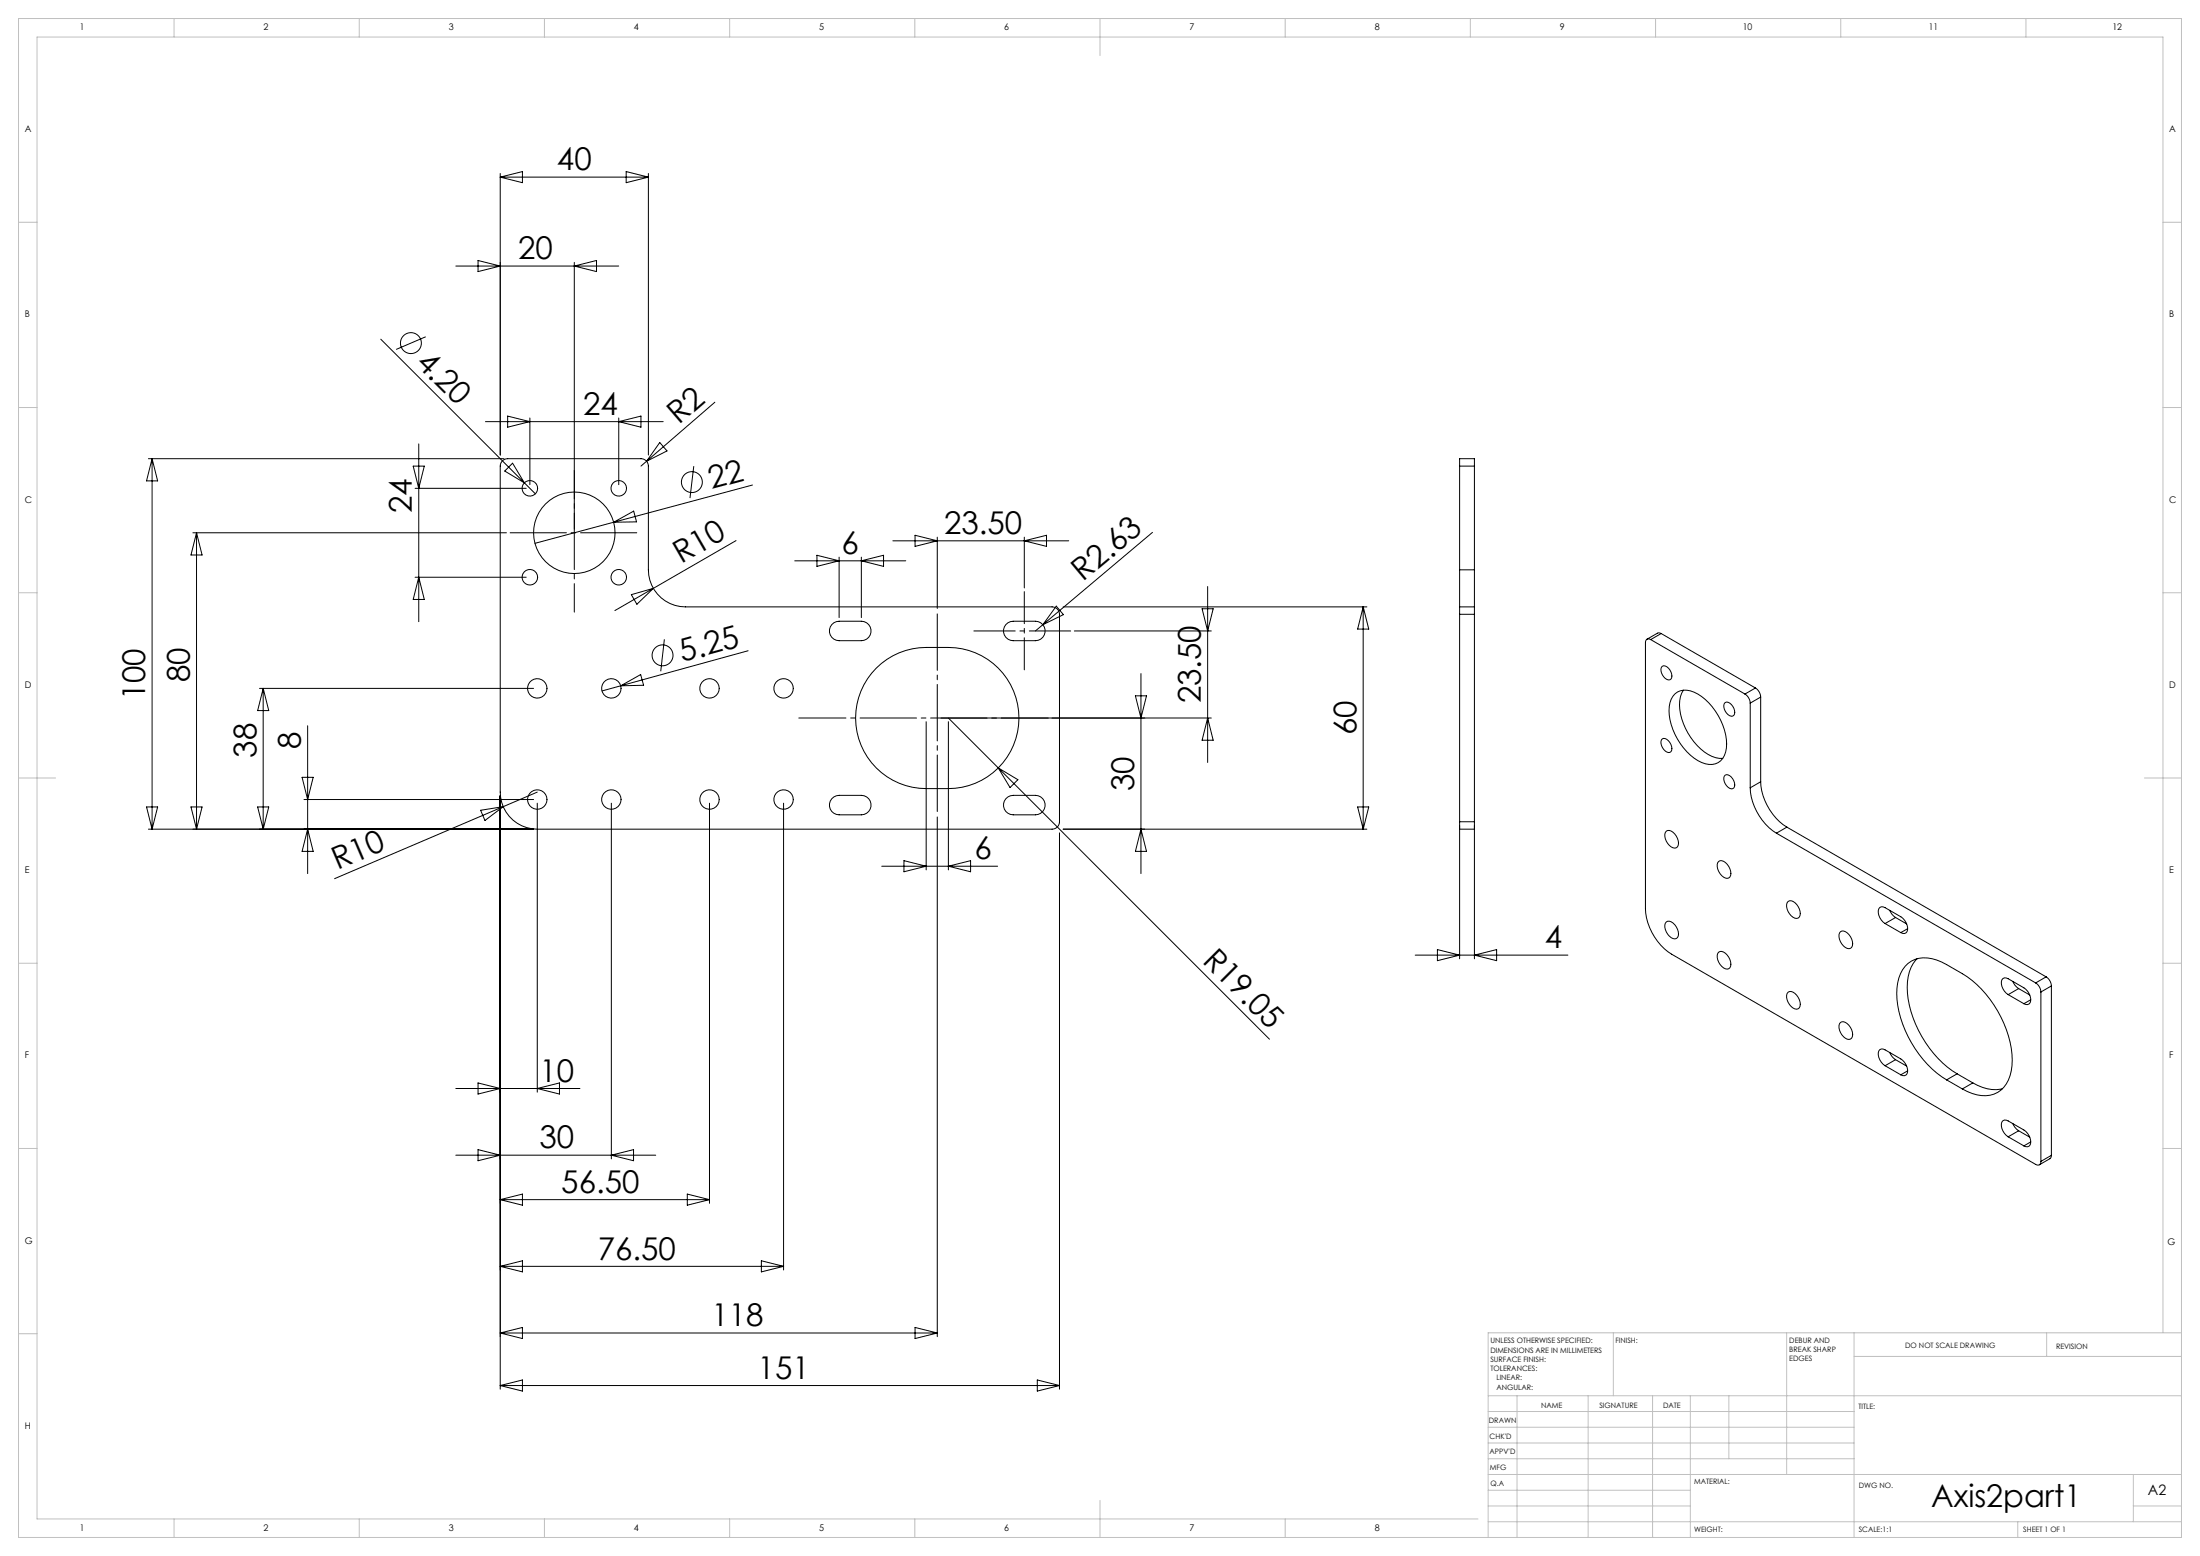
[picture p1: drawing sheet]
<svg xmlns="http://www.w3.org/2000/svg" width="594mm" height="420mm" viewBox="0 0 594 420" stroke-linecap="round" stroke-linejoin="round" font-family="sans-serif">
<g fill="none" stroke="#000" stroke-width=".27">
<path d="M135.1 46.8v76M135.1 47.8l6-1.5v3zM135.1 47.8h40M169.1 46.3l6 1.5-6 1.5zM175.1 46.8v76M123.1 71.8h44M129.1 70.3l6 1.5-6 1.5zM155.1 70.8v72M155.1 71.8l6-1.5v3zM102.8 91.6l41.7 41.7M114.9 90.9l-7.9 3.4M113.1 119.8v48"/>
<path d="M131.1 113.8h48M137.1 112.3l6 1.5-6 1.5zM143.1 112.8v18M167.1 112.8v18M167.1 113.8l6-1.5v3zM178.1 119.4l2 2.3-5.5 2.8zM193 108.6l-19.9 17.2M40.1 123.8h96M41.1 123.8v100M41.1 123.8l1.5 6h-3zM111.6 125.8h3l-1.5 6zM112.1 131.8h30"/>
<path d="M135.6 124.4l.7-.4 .8-.2h36a2 2 0 0 1 2 2v28a10 10 0 0 0 10 10h99a2 2 0 0 1 2 2v56a2 2 0 0 1-2 2h-139a10 10 0 0 1-10-10v-88l.1-.8zM136.3 127.1l2.1-2.1 3.2 5.3zM187.3 125.8l-1 8.6M203.2 130.9l-58.8 15.8M394.1 125.8v-2h4v2M394.1 125.8h4M394.1 125.8v28M398.1 125.8v28M52.1 143.8h84.6M53.1 143.8v80M53.1 143.8l1.5 6h-3zM112.1 155.8h30"/>
<path d="M113.1 155.8l1.5 6h-3zM165.7 141l5.4-3 .8 2.9zM176.4 158.8l-10.4 6M198.7 145.9l-22.3 12.9M214.6 151.4h30M220.6 149.9l6 1.5-6 1.5zM226.6 150.4v16.3M232.6 150.4v16.3M232.6 151.4l6-1.5v3zM241.1 146h47.5M247.1 144.5l6 1.5-6 1.5zM253.1 145v19.2"/>
<path d="M276.6 145v13.7M276.6 146l6-1.5v3zM311.2 143.7l-29.6 24.9M326.1 158.3v47.5M394.1 153.8v10M394.1 153.8h4M398.1 153.8v10M170.5 160.5l5.9-1.7-4.4 4.3zM179.4 172.6l-1 8.6M202 175.7l-39.5 10.8M224.6 168.6l.5-.5 1.5-.4h6a2.63 2.63 0 0 1 2.6 2.6 2.63 2.63 0 0 1-2.6 2.6h-6a2.63 2.63 0 0 1-2.4-1.5 2.63 2.63 0 0 1 .4-2.8zM271.6 168.6l1.2-.8 .8-.1h6a2.63 2.63 0 0 1 2.6 2.6 2.63 2.63 0 0 1-2.6 2.6h-6a2.63 2.63 0 0 1-2.4-1.5 2.63 2.63 0 0 1 .4-2.8z"/>
<path d="M281.6 168.6l-2 1.7M285.2 163.6l1.9 2.3-5.5 2.7zM287.1 163.8h82M290.1 170.3h37M324.6 164.3h3l-1.5 6zM368.1 163.8v60M368.1 163.8l1.5 6h-3zM394.1 163.8v2M394.1 163.8h4M394.1 165.8v56M394.1 165.8h4M398.1 163.8v2"/>
<path d="M398.1 165.8v56M445.7 172.6a.86 .86 0 0 0-1-.1 .86 .86 0 0 0-.4 1v71.8a15.6 15.6 0 0 0 7 12.3l98.3 56.7a.86 .86 0 0 0 1 .1 .86 .86 0 0 0 .4-.9M445.7 172.6l25.4 14.7M448.5 171l-1-.1-2.8 1.6M448.5 171l-2.8 1.6M448.5 171l25.5 14.7M448.8 179.8a2 2 0 0 1 2.4 1.6 1.61 1.61 0 0 1-.3 2.1 2.63 2.63 0 0 1-2.3-3.4zM70.1 185.8h74M71.1 185.8v38M71.1 185.8l1.5 6h-3zM83.1 195.9v39.9M167.6 185.1l5.4-3 .8 2.9z"/>
<path d="M236.6 180.3a19.1 19.1 0 0 1 13.5-5.5 28.9 28.9 0 0 1 13.3 1.4 19 19 0 0 1 11.3 21.3 19 19 0 0 1-18.6 15.4 28.9 28.9 0 0 1-13.3-1.5 19.1 19.1 0 0 1-6.2-31.1zM250.1 194.8v40M254.1 193.8h73M256.1 194.8v40M256.1 193.8l13.4 13.5M306.6 187.8h3l-1.5 6zM308.1 181.8v54M326.1 193.8l1.5 6h-3zM448.8 199.4a2 2 0 0 1 2.4 1.6 1.62 1.62 0 0 1-.3 2.1 2.63 2.63 0 0 1-2.3-3.4zM452.2 187.3a5 5 0 0 1 6.2 0 16.9 16.9 0 0 1 7.7 14.6 4.4 4.4 0 0 1-6.7 3.9 16.6 16.6 0 0 1-8.7-15.1 5.4 5.4 0 0 1 1.5-3.4zM454.5 186.3a8.9 8.9 0 0 0-.4 7.7 16.6 16.6 0 0 0 8.2 10.2l1.9 .5h.9M465.8 189.6a2 2 0 0 1 2.3 1.6 1.62 1.62 0 0 1-.3 2.1 2.63 2.63 0 0 1-2.2-3.4z"/>
<path d="M471.1 187.3a3.1 3.1 0 0 1 1.5 2.5M472.6 189.8v22.8M474 185.7a3.1 3.1 0 0 1 1.4 2.5M474 185.7l-2.9 1.6M475.4 188.2l-2.8 1.6M475.4 188.2v22.8M39.6 217.8h3l-1.5 6zM51.6 217.8h3l-1.5 6zM69.6 217.8h3l-1.5 6zM81.6 209.8h3l-1.5 6zM82.1 215.8h62M129.8 218.7l6.1-1-5 3.8z"/>
<path d="M135.1 214.8v160.2M135.9 217.7l-45.6 19.5M145.1 216.8v78M145.1 213.8l-9.2 3.9M165.1 216.8v96M191.6 216.8v108M211.6 216.8v126M224.6 215.6l.5-.5 1.5-.4h6a2.63 2.63 0 0 1 2.6 2.6 2.63 2.63 0 0 1-2.6 2.6h-6a2.62 2.62 0 0 1-2.4-1.5 2.62 2.62 0 0 1 .4-2.8zM269.5 207.3l73.3 73.2M269.5 207.3l5.3 3.2-2.1 2.1zM271.6 215.6l1.2-.8 .8-.1h6a2.63 2.63 0 0 1 2.6 2.6 2.63 2.63 0 0 1-2.6 2.6h-6a2.62 2.62 0 0 1-2.4-1.5 2.62 2.62 0 0 1 .4-2.8zM366.6 217.8h3l-1.5 6z"/>
<path d="M465.8 209.2a2 2 0 0 1 2.3 1.6 1.62 1.62 0 0 1-.3 2.1 2.63 2.63 0 0 1-2.2-3.4zM472.6 212.6a15.6 15.6 0 0 0 7 12.3M475.4 211a15.6 15.6 0 0 0 7.1 12.3M475.4 211l-2.8 1.6M40.1 223.8h104M83.1 223.8l1.5 6h-3zM238.1 233.8h31.3M244.1 232.3l6 1.5-6 1.5zM253.1 220.5v140.3M256.1 233.8l6-1.5v3zM286.1 224.8v150.2M287.1 223.8h82"/>
<path d="M308.1 223.8l1.5 6h-3zM394.1 221.8v2h4v-2M394.1 222.8v36M394.1 221.8h4M398.1 222.8v36M449.9 224.3a2.11 2.11 0 0 1 2.7 1.4 2.3 2.3 0 0 1 0 3.1 2.51 2.51 0 0 1-2.7-1.7 2.49 2.49 0 0 1 0-2.8zM464 232.5a2.11 2.11 0 0 1 2.8 1.4 2.3 2.3 0 0 1 0 3.1 2.51 2.51 0 0 1-2.8-1.8 2.49 2.49 0 0 1 0-2.7zM479.6 224.9l70 40.4M482.5 223.3l-2.9 1.6M482.5 223.3l70 40.4M382.1 257.8h41.2M388.1 256.3l6 1.5-6 1.5z"/>
<path d="M398.1 257.8l6-1.5v3zM449.9 248.8a2.11 2.11 0 0 1 2.7 1.4 2.3 2.3 0 0 1 0 3.1 2.51 2.51 0 0 1-2.7-1.7 2.49 2.49 0 0 1 0-2.8zM464 257a2.11 2.11 0 0 1 2.8 1.4 2.3 2.3 0 0 1 0 3.1 2.51 2.51 0 0 1-2.8-1.8 2.49 2.49 0 0 1 0-2.7zM482.8 243.3a2.11 2.11 0 0 1 2.7 1.4 2.3 2.3 0 0 1 0 3.1 2.51 2.51 0 0 1-2.7-1.8 2.49 2.49 0 0 1 0-2.7zM496.9 251.5a2.11 2.11 0 0 1 2.7 1.3 2.3 2.3 0 0 1 0 3.2 2.51 2.51 0 0 1-2.7-1.8 2.49 2.49 0 0 1 0-2.7zM509 249.3a3.7 3.7 0 0 1-1.7-4 1.11 1.11 0 0 1 1.7-.3l4.2 2.5a3.7 3.7 0 0 1 1.7 4 1.11 1.11 0 0 1-1.7 .2M509 249.3l4.2 2.4M510.2 245.7l.6 1 1 1M511.8 247.7l3 1.7M511.8 247.7l-2.8 1.6M515.1 250.7l-1.9 1M517.6 258.8a11.4 11.4 0 0 0-2.6 9.3 30.1 30.1 0 0 0 13.4 21.7"/>
<path d="M482.8 267.8a2.11 2.11 0 0 1 2.7 1.4 2.3 2.3 0 0 1 0 3.1 2.51 2.51 0 0 1-2.7-1.8 2.49 2.49 0 0 1 0-2.7zM496.9 276a2.11 2.11 0 0 1 2.7 1.3 2.3 2.3 0 0 1 0 3.2 2.51 2.51 0 0 1-2.7-1.8 2.49 2.49 0 0 1 0-2.7zM542.2 268.5a3.7 3.7 0 0 1-1.7-4 1.11 1.11 0 0 1 1.7-.3l4.2 2.4a3.7 3.7 0 0 1 1.7 4 1.11 1.11 0 0 1-1.7 .3M542.2 268.5l4.2 2.4M543.5 264.9l.5 1 1 .9M545 266.8l-2.8 1.7M545 266.8l3 1.8M548.3 269.9l-1.9 1M549.6 265.3a3.1 3.1 0 0 1 1.4 2.5M551 267.8v45.7M552.5 263.7a3.1 3.1 0 0 1 1.4 2.4M552.5 263.7l-2.9 1.6"/>
<path d="M553.9 266.1l-2.9 1.7M553.9 266.1v45.8M123.1 293.8h33.5M129.1 292.3l6 1.5-6 1.5zM145.1 293.8l6-1.5v3zM509 287.7a3.7 3.7 0 0 1-1.7-4 1.11 1.11 0 0 1 1.7-.3l4.2 2.4a3.7 3.7 0 0 1 1.7 4 1.11 1.11 0 0 1-1.7 .3M509 287.7l4.2 2.4M510.2 284.1l.6 1 1 .9M511.8 286l3 1.8M511.8 286l-2.8 1.7M515.1 289l-1.9 1.1M525.6 291.5a29.8 29.8 0 0 1-13.5-23.3 9.5 9.5 0 0 1 4-8.8 9.5 9.5 0 0 1 9.5 1 30.5 30.5 0 0 1 17.4 22.6 13 13 0 0 1-2 10.5 7.5 7.5 0 0 1-8.5 1.6l-2.7-1.2"/>
<path d="M525.6 291.5l4.2 2.4M528.4 289.8l-2.8 1.7M528.4 289.8l4.3 2.5M532.7 292.3a10.8 10.8 0 0 0 8 1.6M532.7 292.3l-2.9 1.6M123.1 311.8h54M129.1 310.3l6 1.5-6 1.5zM165.1 311.8l6-1.5v3zM542.2 306.9a3.7 3.7 0 0 1-1.7-4.1 1.11 1.11 0 0 1 1.7-.2l4.2 2.4a3.7 3.7 0 0 1 1.7 4 1.11 1.11 0 0 1-1.7 .3M542.2 306.9l4.2 2.4M543.5 303.3l.5 1 1 .9M545 305.2l-2.8 1.7"/>
<path d="M545 305.2l3 1.7M548.3 308.2l-1.9 1.1M553.9 311.9l-.4 .9-2.9 1.6M553.9 311.9l-2.9 1.6M135.1 323.8l6-1.5v3zM135.1 323.8h56.5M185.6 322.3l6 1.5-6 1.5zM135.1 359.8h118M135.1 359.8l6-1.5v3zM135.1 341.8l6-1.5v3zM135.1 341.8h76.5M205.6 340.3l6 1.5-6 1.5z"/>
<path d="M247.1 358.3l6 1.5-6 1.5zM135.1 374l6-1.5v3zM135.1 374h151M280.1 372.5l6 1.5-6 1.5z"/>
<circle cx="110.9" cy="92.6" r="2.82"/>
<circle cx="143.1" cy="131.8" r="2.1"/>
<circle cx="167.1" cy="131.8" r="2.1"/>
<circle cx="186.8" cy="130.1" r="2.82"/>
<circle cx="143.1" cy="155.8" r="2.1"/>
<circle cx="155.1" cy="143.8" r="11"/>
<circle cx="167.1" cy="155.8" r="2.1"/>
<circle cx="178.9" cy="176.9" r="2.82"/>
<circle cx="145.1" cy="185.8" r="2.62"/>
<circle cx="165.1" cy="185.8" r="2.62"/>
<circle cx="191.6" cy="185.8" r="2.62"/>
<circle cx="211.6" cy="185.8" r="2.62"/>
<circle cx="145.1" cy="215.8" r="2.62"/>
<circle cx="165.1" cy="215.8" r="2.62"/>
<circle cx="191.6" cy="215.8" r="2.62"/>
<circle cx="211.6" cy="215.8" r="2.62"/>
</g>
<path d="M155.1 165.2v-38.2" fill="none" stroke="#000" stroke-width=".27" stroke-dasharray="15.2 1.3 1.3 1.3" stroke-dashoffset="7.6"/>
<path d="M171.9 143.8h-34.2" fill="none" stroke="#000" stroke-width=".27" stroke-dasharray="15.2 1.3 1.3 1.3"/>
<path d="M215.7 193.8h67.4" fill="none" stroke="#000" stroke-width=".27" stroke-dasharray="15.2 1.3 1.3 1.3" stroke-dashoffset="2.5"/>
<path d="M253.1 165.2v54.3" fill="none" stroke="#000" stroke-width=".27" stroke-dasharray="15.2 1.3 1.3 1.3" stroke-dashoffset="-.5"/>
<path d="M276.6 180.8v-21.1" fill="none" stroke="#000" stroke-width=".27" stroke-dasharray="15.2 1.3 1.3 1.3" stroke-dashoffset="6.6"/>
<path d="M262.9 170.3h26.2" fill="none" stroke="#000" stroke-width=".27" stroke-dasharray="15.2 1.3 1.3 1.3" stroke-dashoffset="4.1"/>
<g fill="none" stroke="#c0c0c0" stroke-width=".27">
<path d="M5 5h584v410h-584zM47 5v5M97 5v5M147 5v5M197 5v5M247 5v5M297 5v10M347 5v5M397 5v5M447 5v5M497 5v5M547 5v5"/>
<path d="M5 60h5M584 60h5M5 110h5M584 110h5M5 160h5M584 160h5M5 210h10M579 210h10M5 260h5M584 260h5M5 310h5M584 310h5"/>
<path d="M5 360h5M435.6 359.7v17M482.4 359.7v38.3M500.6 359.7v55.3M552.6 359.7v6.4M584 359.7v-349.7h-574v400h389.1M589 359.7h-187.2v55.3M401.8 376.7h187.2M409.6 376.7v38.3M428.8 376.7v38.3M446.2 376.7v38.3M456.4 376.7v38.3"/>
<path d="M466.8 376.7v17M500.6 366.1h88.4M401.8 393.7h98.8M401.8 389.5h98.8M401.8 385.2h98.8M401.8 381h98.8M401.8 398h187.2M576 398v12.7M47 410v5M97 410v5M147 410v5M197 410v5"/>
<path d="M247 410v5M297 405v10M347 410v5M401.8 410.7h187.2M401.8 406.5h54.6M401.8 402.2h54.6M544.8 410.7v4.3M576 406.5h13"/>
</g>
<g font-size="8.5">
<text x="150.4" y="46">40</text>
<text x="139.9" y="70">20</text>
<text x="112" y="98.2" transform="rotate(45 112 98.2)">4.20</text>
<text x="157.4" y="112">24</text>
<text x="183.3" y="114.7" transform="rotate(-41 183.3 114.7)">R2</text>
<text x="192.1" y="132" transform="rotate(-15 192.1 132)">22</text>
<text x="111.2" y="138.5" transform="rotate(-90 111.2 138.5)">24</text>
<text x="227.2" y="149.5">6</text>
<text x="254.9" y="144.1">23.50</text>
<text x="183.9" y="152.4" transform="rotate(-30 183.9 152.4)">R10</text>
<text x="292.4" y="157.2" transform="rotate(-40 292.4 157.2)">R2.63</text>
<text x="184.2" y="178.7" transform="rotate(-15 184.2 178.7)">5.25</text>
<text x="51.2" y="184.1" transform="rotate(-90 51.2 184.1)">80</text>
<text x="39.2" y="189.1" transform="rotate(-90 39.2 189.1)">100</text>
<text x="324.2" y="189.8" transform="rotate(-90 324.2 189.8)">23.50</text>
<text x="81.2" y="202.1" transform="rotate(-90 81.2 202.1)">8</text>
<text x="366.2" y="198.5" transform="rotate(-90 366.2 198.5)">60</text>
<text x="69.2" y="204.5" transform="rotate(-90 69.2 204.5)">38</text>
<text x="306.2" y="213.5" transform="rotate(-90 306.2 213.5)">30</text>
<text x="263.1" y="232">6</text>
<text x="91.1" y="234.9" transform="rotate(-23 91.1 234.9)">R10</text>
<text x="417.1" y="256">4</text>
<text x="324.4" y="259.5" transform="rotate(45 324.4 259.5)">R19.05</text>
<text x="145.6" y="292">10</text>
<text x="145.6" y="310">30</text>
<text x="151.6" y="322">56.50</text>
<text x="161.4" y="340">76.50</text>
<text x="192.1" y="358">118</text>
<text x="204.6" y="372.1">151</text>
<text x="521.4" y="406.7">Axis2part1</text>
</g>
<text font-size="3.9" x="579.9" y="403.6">A2</text>
<g font-size="2.5">
<text x="21.6" y="8.2">1</text>
<text x="71.2" y="8.2">2</text>
<text x="121.2" y="8.2">3</text>
<text x="171.2" y="8.2">4</text>
<text x="221.2" y="8.2">5</text>
<text x="271.2" y="8.2">6</text>
<text x="321.2" y="8.2">7</text>
<text x="371.2" y="8.2">8</text>
<text x="421.2" y="8.2">9</text>
<text x="470.5" y="8.2">10</text>
<text x="520.8" y="8.2">11</text>
<text x="570.3" y="8.2">12</text>
<text x="6.7" y="35.7">A</text>
<text x="585.7" y="35.7">A</text>
<text x="6.7" y="85.7">B</text>
<text x="585.7" y="85.7">B</text>
<text x="6.7" y="135.7">C</text>
<text x="585.7" y="135.7">C</text>
<text x="6.7" y="185.7">D</text>
<text x="585.7" y="185.7">D</text>
<text x="6.7" y="235.7">E</text>
<text x="585.7" y="235.7">E</text>
<text x="6.7" y="285.7">F</text>
<text x="585.7" y="285.7">F</text>
<text x="6.7" y="335.7">G</text>
<text x="585.2" y="336">G</text>
<text x="6.7" y="385.7">H</text>
<text x="21.6" y="413.2">1</text>
<text x="71.2" y="413.2">2</text>
<text x="121.2" y="413.2">3</text>
<text x="171.2" y="413.2">4</text>
<text x="221.2" y="413.2">5</text>
<text x="271.2" y="413.2">6</text>
<text x="321.2" y="413.2">7</text>
<text x="371.2" y="413.2">8</text>
</g>
<g font-size="2">
<text x="402.4" y="362.6">UNLESS OTHERWISE SPECIFIED:</text>
<text x="402.4" y="365.1">DIMENSIONS ARE IN MILLIMETERS</text>
<text x="436.2" y="362.6">FINISH:</text>
<text x="483.1" y="362.5">DEBUR AND</text>
<text x="483.1" y="365">BREAK SHARP</text>
<text x="514.4" y="364">DO NOT SCALE DRAWING</text>
<text x="555.1" y="364.2">REVISION</text>
<text x="402.4" y="367.6">SURFACE FINISH:</text>
<text x="402.4" y="370.1">TOLERANCES:</text>
<text x="483.1" y="367.5">EDGES</text>
<text x="404" y="372.6">LINEAR:</text>
<text x="404" y="375.1">ANGULAR:</text>
<text x="416.1" y="380">NAME</text>
<text x="431.8" y="379.9">SIGNATURE</text>
<text x="449" y="379.9">DATE</text>
<text x="501.8" y="380.2">TITLE:</text>
<text x="402" y="384.1">DRAWN</text>
<text x="402.2" y="388.3">CHK'D</text>
<text x="402.2" y="392.4">APPV'D</text>
<text x="402.3" y="396.8">MFG</text>
<text x="402.5" y="401.1">Q.A</text>
<text x="457.4" y="400.5">MATERIAL:</text>
<text x="501.9" y="401.6">DWG NO.</text>
<text x="457.4" y="413.5">WEIGHT:</text>
<text x="501.9" y="413.6">SCALE:1:1</text>
<text x="546.3" y="413.6">SHEET 1 OF 1</text>
</g>
</svg>
